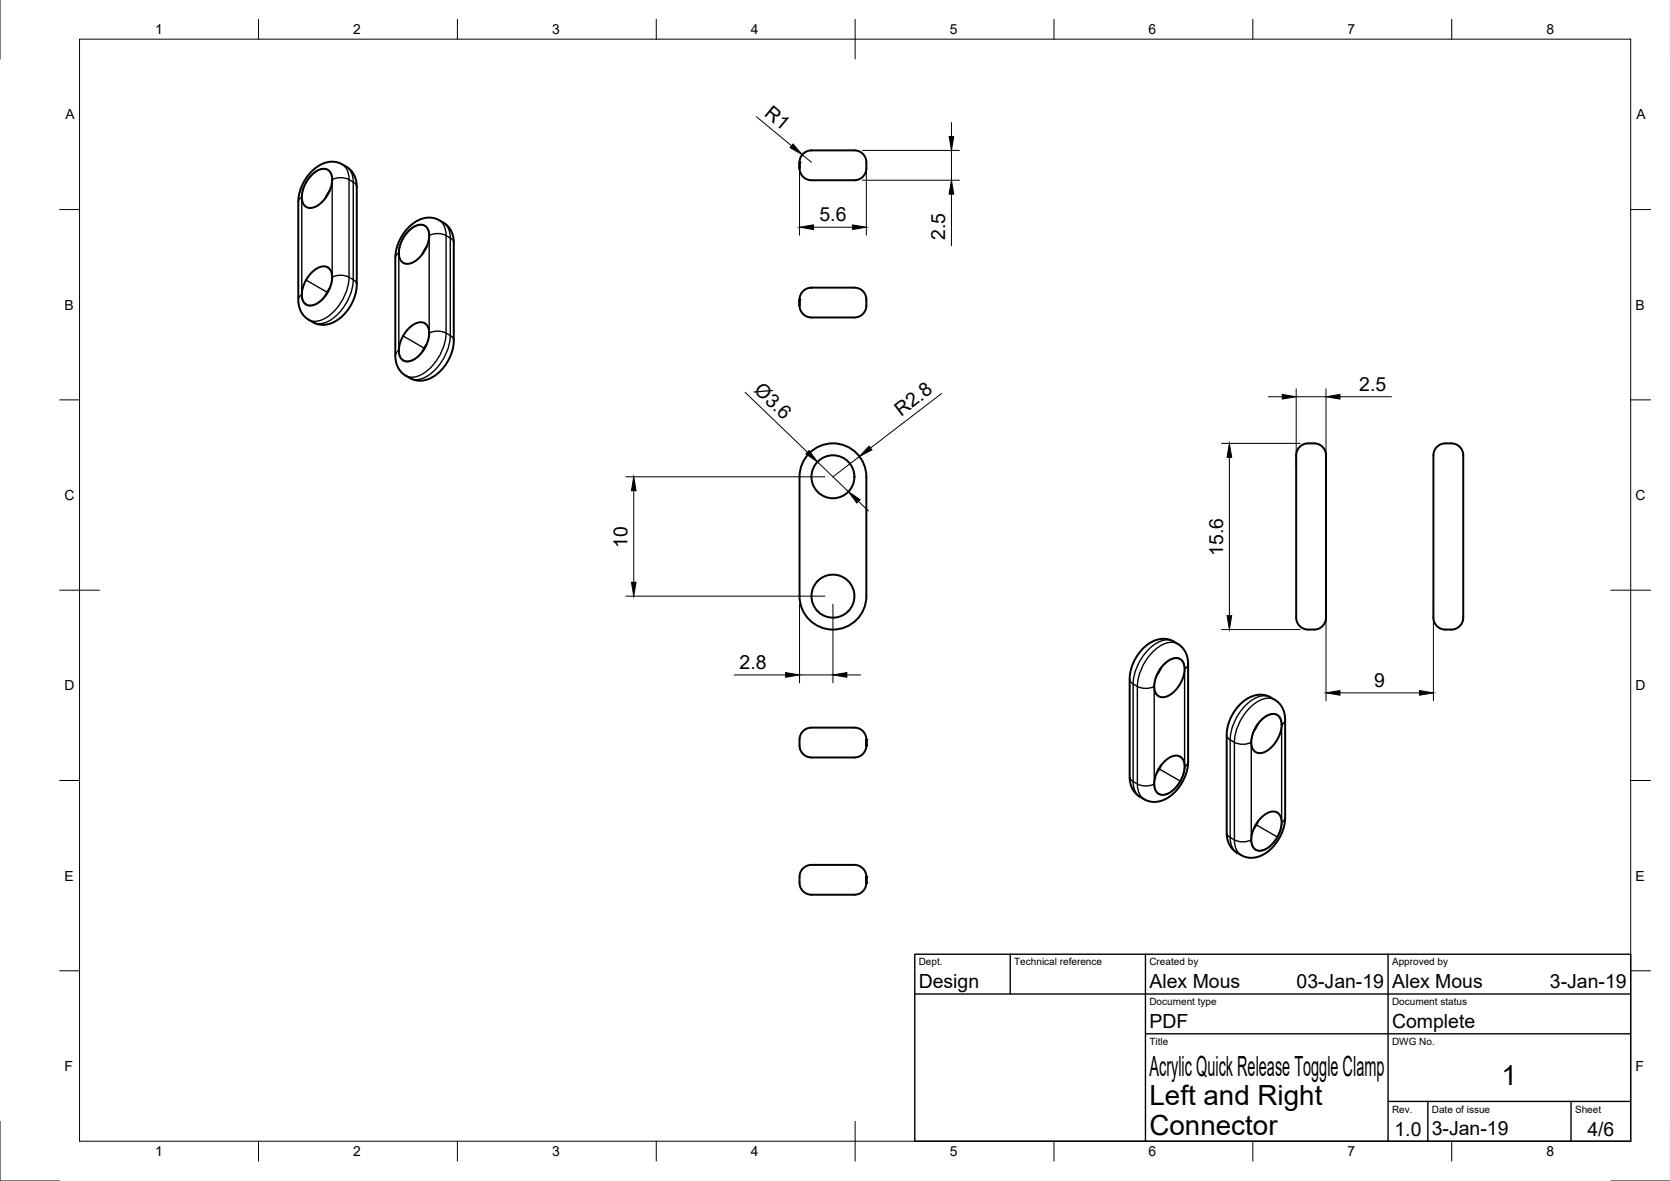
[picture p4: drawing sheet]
<svg xmlns="http://www.w3.org/2000/svg" width="420mm" height="297mm" viewBox="0 0 420 297" stroke-linecap="round" stroke-linejoin="round" font-family="sans-serif">
<!-- layer: Visible -->
<g fill="none" stroke="#000" stroke-width=".5">
<path d="M204.2 37.8h.1M204.2 37.8a3 3 0 0 0-3 3M204.2 37.8h10.5a3.2 3.2 0 0 1 3.3 3 4 4 0 0 1-1.2 3.9l-1.1 .5-.7 .1h-10.6a3.1 3.1 0 0 1-3.2-3M78.4 43.1l1.2-1 1.3-.8 1.4-.5 1.2-.1 1.2 .1 1.1 .4 1.8 1 .9 .9a6.1 6.1 0 0 1 1.3 3.9v24.7l-.2 1.7-.6 1.9-1.1 2.1-1.5 1.8-1.7 1.4-1.8 .8-1.7 .3-1.6-.3-2.2-1.1-1.1-1a6.2 6.2 0 0 1-1.3-3.9l.1-25.5 .3-1.8 .8-1.8 1-1.8zM78.4 44a3.6 3.6 0 0 1 4.1-1.3 3.6 3.6 0 0 1 .8 4.2 7.5 7.5 0 0 1-5 5.4 2.28 2.28 0 0 1-2.4-2.7 8.4 8.4 0 0 1 2.5-5.6zM82.9 48l-1 1.8M102.8 57.2l1.2-1 1.3-.8 1.4-.5 1.2-.2 1.2 .1 1.1 .4 1.8 1.1 .9 .9a6.2 6.2 0 0 1 1.3 3.9v24.6l-.2 1.7-.6 2-1 2-1.6 1.9-1.7 1.4-1.8 .8-1.6 .3-1.6-.3-2.2-1.1-1.2-1.1a6.1 6.1 0 0 1-1.2-3.9v-25.4l.4-1.8 .7-1.8 1-1.8zM102.8 58.1a3.6 3.6 0 0 1 4.1-1.3 3.6 3.6 0 0 1 .8 4.1 7.5 7.5 0 0 1-5 5.5 2.28 2.28 0 0 1-2.4-2.8 8.4 8.4 0 0 1 2.5-5.5zM201.2 40.8v1.5M78.3 68.6l2-1.4 1-.2 .8 .1a2.18 2.18 0 0 1 1.5 2.3 8.5 8.5 0 0 1-1.8 5l-1 1.2-1.2 .8-1.2 .4-1-.1a2.17 2.17 0 0 1-1.5-2.2 8.4 8.4 0 0 1 1.8-5.1zM82.9 72.5l-1 1.9M107.3 62l-1 1.9"/>
<path d="M201.2 75.3v1.6M204.2 72.3h.1M204.2 72.3a3 3 0 0 0-3 3M204.2 72.3h10.5a3.2 3.2 0 0 1 3.3 3 4 4 0 0 1-1.2 3.9l-1.1 .6-.7 .1h-10.6a3.1 3.1 0 0 1-3.2-3M102.8 82.7l1.9-1.4 1-.2 .9 .1a2.17 2.17 0 0 1 1.4 2.2 8.5 8.5 0 0 1-1.8 5.1l-1.1 1.2-1.1 .8-1.2 .4-1-.1a2.19 2.19 0 0 1-1.4-2.3 8.4 8.4 0 0 1 1.7-5zM107.3 86.6l-1 1.8M203.6 114a8.4 8.4 0 0 1 9.2-1.8 8.4 8.4 0 0 1 5.2 7.7v30a8.4 8.4 0 0 1-8.4 8.4 8.4 8.4 0 0 1-8.4-8.4v-30a8.4 8.4 0 0 1 2.4-5.9zM326.8 112.6a4.6 4.6 0 0 1 6.2 0l.5 1.2 .1 .7v40.5a3.2 3.2 0 0 1-3 3.3 4 4 0 0 1-3.8-1.1l-.6-1.2-.1-.7v-40.8l.1-.7zM361.3 112.6a4.6 4.6 0 0 1 6.2 0l.6 1.2v.7v40.5a3.2 3.2 0 0 1-3 3.3 4 4 0 0 1-3.8-1.1l-.6-1.2-.1-.7v-40.8l.1-.7zM287.6 163.1l1.1-1 1.4-.8 1.3-.5 1.3-.1 1.1 .1 1.2 .4 1.7 1 1 .9a6.1 6.1 0 0 1 1.2 3.9v24.7l-.2 1.7-.6 1.9-1.1 2.1-1.4 1.8-1.7 1.4-1.8 .8-1.8 .3-1.6-.3-2.1-1.1-1.1-1a6.2 6.2 0 0 1-1.3-3.9l.1-25.5 .3-1.8 .7-1.8 1.1-1.8zM292.1 168l-1.1 1.8M292.9 167.1a3.6 3.6 0 0 1 4-1.3 3.6 3.6 0 0 1 .9 4.1 7.5 7.5 0 0 1-5.1 5.5 2.28 2.28 0 0 1-2.3-2.8 8.4 8.4 0 0 1 2.5-5.5z"/>
<path d="M312 177.2l1.1-1 1.4-.8 1.3-.5 1.3-.2 1.1 .1 1.2 .4 1.7 1.1 1 .9a6.2 6.2 0 0 1 1.2 3.9v24.6l-.2 1.7-.6 2-1 2-1.5 1.9-1.7 1.4-1.8 .8-1.6 .3-1.6-.3-2.2-1.1-1.2-1.1a6.1 6.1 0 0 1-1.3-3.9l.1-25.4 .3-1.8 .7-1.8 1.1-1.8zM201.8 184.1a3.2 3.2 0 0 1 2.5-1.1h10.4a3.1 3.1 0 0 1 3.3 3 4 4 0 0 1-1.2 3.9l-1.1 .5-.7 .1h-10.5a3.2 3.2 0 0 1-3.3-3 4.2 4.2 0 0 1 .6-3.4zM218 186v1.5v-1.5M292.1 192.5l-1.1 1.9M292.8 191.7l2-1.4 .9-.2 .9 .1a2.17 2.17 0 0 1 1.4 2.2 8.5 8.5 0 0 1-1.7 5.1l-1.1 1.2-1.2 .8-1.2 .4-1-.1a2.17 2.17 0 0 1-1.4-2.3 8.4 8.4 0 0 1 1.7-5zM316.5 182l-1.1 1.9M317.3 181.1a3.6 3.6 0 0 1 4-1.3 3.6 3.6 0 0 1 .9 4.2 7.5 7.5 0 0 1-5.1 5.4 2.28 2.28 0 0 1-2.3-2.7 8.4 8.4 0 0 1 2.5-5.6zM316.1 207.5l-.7 .9M316.5 206.6l-.4 .9M317.3 205.6l1.9-1.3 .9-.2 .9 .1a2.17 2.17 0 0 1 1.4 2.3 8.5 8.5 0 0 1-1.7 5l-1.1 1.3-1.2 .8-1.2 .4-1-.1a2.18 2.18 0 0 1-1.4-2.3 8.5 8.5 0 0 1 1.7-5.1zM215 225h.1M218 222a4 4 0 0 0-1.2-3.8l-1.1-.6-.7-.1h-10.5a3.2 3.2 0 0 0-3.3 3 4 4 0 0 0 1.1 3.9l1.2 .6h.7h10.8"/>
<path d="M218 222v-1.5v1.5M218 222a3 3 0 0 1-3 3"/>
<circle cx="209.6" cy="119.9" r="5.4"/>
<circle cx="209.6" cy="149.9" r="5.4"/>
</g>
<g fill="#000">
<circle cx="201.2" cy="40.8" r=".25"/>
<circle cx="201.2" cy="75.3" r=".25"/>
<circle cx="218" cy="186" r=".25"/>
<circle cx="218" cy="187.5" r=".25"/>
<circle cx="218" cy="222" r=".25"/>
<circle cx="218" cy="220.5" r=".25"/>
</g>
<!-- layer: Visible Narrow -->
<g fill="none" stroke="#000" stroke-width=".35">
<path d="M75.9 49.6v24.5M75.9 49.6a1.5 1.5 0 0 0-.8 1.2M83.6 45.2v24.5M83.6 45.2l1.1-.4 1.3-.1 1.8 .5M83.6 45.2a2.33 2.33 0 0 0-1.1-2.5 2.33 2.33 0 0 0-2.7 .3 8.4 8.4 0 0 0-3.9 6.6M86.1 41.3a4.1 4.1 0 0 1 1.7 3.9M87.1 41.9a4.1 4.1 0 0 1 1.8 3.9M87.8 45.2v24.5M87.8 45.2l1.1 .6M88.9 45.8v24.5l-1.1-.6M88.9 45.8a1.5 1.5 0 0 1 .9 1.2M108 59.2v24.6"/>
<path d="M108 59.2a2.33 2.33 0 0 0-1.1-2.4 2.33 2.33 0 0 0-2.7 .2 8.4 8.4 0 0 0-3.9 6.6M110.5 55.4a4.1 4.1 0 0 1 1.7 3.8l-1.8-.5-1.3 .1-1.1 .4M111.5 56a4.1 4.1 0 0 1 1.8 3.9M113.3 59.9l-1.1-.7v24.6M113.3 59.9v24.5M113.3 59.9a1.5 1.5 0 0 1 .9 1.2M75.9 74.1a1.5 1.5 0 0 0-.8 1.2M77 70.4l5.3 3.1M77 76.6h.1M83.6 69.7l1.1-.4 1.3-.1 1.8 .5M83.6 69.7a8.1 8.1 0 0 1-4.6 7 2.24 2.24 0 0 1-3.1-2.6M87.8 69.7a12.9 12.9 0 0 1-6.7 10.7 3.9 3.9 0 0 1-3.4 0"/>
<path d="M89.8 71.6a1.5 1.5 0 0 0-.9-1.3 12.8 12.8 0 0 1-6.7 10.7 3.9 3.9 0 0 1-3.5 0M100.3 63.6v24.6M100.3 63.6a1.5 1.5 0 0 0-.8 1.3M100.3 88.2a1.5 1.5 0 0 0-.8 1.2M101.4 84.5l5.3 3.1M101.4 90.6l.1 .1M108 83.8l1.1-.4 1.3-.1 1.8 .5M108 83.8a8.1 8.1 0 0 1-4.6 7 2.24 2.24 0 0 1-3.1-2.6M112.2 83.8l1.1 .6M112.2 83.8a12.9 12.9 0 0 1-6.7 10.7 3.9 3.9 0 0 1-3.4 0M113.3 84.4a1.5 1.5 0 0 1 .9 1.2M113.3 84.4a12.9 12.9 0 0 1-6.7 10.7 3.9 3.9 0 0 1-3.4 0"/>
<path d="M284.2 170.8a1.5 1.5 0 0 0 .9 1.2M285.1 172v24.6M285.1 172l1.1 .6M286.2 172.6v24.6M286.2 172.6l1.1 .5h1.3l1.8-.5M290.4 172.6v24.6M295.2 161.3a5.2 5.2 0 0 0-5.7 1.5 13.4 13.4 0 0 0-4.4 9.2M296.3 161.9a5.2 5.2 0 0 0-5.7 1.6 13.4 13.4 0 0 0-4.4 9.1M298 168.2v24.6M298 168.2a2.33 2.33 0 0 0-1.1-2.4 2.33 2.33 0 0 0-2.7 .2 8.4 8.4 0 0 0-3.8 6.6M298.9 167a1.5 1.5 0 0 1-.9 1.2M319.6 175.4a5.2 5.2 0 0 0-5.7 1.5 13.4 13.4 0 0 0-4.4 9.2"/>
<path d="M320.7 176a5.2 5.2 0 0 0-5.7 1.5 13.4 13.4 0 0 0-4.4 9.2M284.2 195.3a1.5 1.5 0 0 0 .9 1.3M285.1 196.6l.1 1.4a3.6 3.6 0 0 0 1.6 2.4M285.1 196.6l1.1 .6M286.2 197.2l.1 1.4a3.6 3.6 0 0 0 1.6 2.4M286.2 197.2l1.1 .4 1.3 .1 1.8-.5M291.7 193.4l5.3 3.1M296.9 190.3h.1M298 192.8a8.1 8.1 0 0 1-4.6 7 2.24 2.24 0 0 1-3-2.6M298.9 191.6a1.5 1.5 0 0 1-.9 1.2M308.6 184.9a1.5 1.5 0 0 0 .9 1.2M309.5 186.1l1.1 .6"/>
<path d="M309.5 186.1v24.5M310.6 186.7v24.5M310.6 186.7l1.1 .4 1.3 .1 1.8-.5M314.8 186.7v24.5M322.5 182.3v24.5M322.5 182.3a2.33 2.33 0 0 0-1.2-2.5 2.33 2.33 0 0 0-2.7 .3 8.4 8.4 0 0 0-3.8 6.6M323.3 181.1a1.5 1.5 0 0 1-.8 1.2M308.6 209.4a1.5 1.5 0 0 0 .9 1.2M309.5 210.6l.2 1.5a3.6 3.6 0 0 0 1.6 2.4M309.5 210.6l1.1 .6M310.6 211.2l.1 1.5a3.6 3.6 0 0 0 1.6 2.4M310.6 211.2l1.1 .5h1.3l1.8-.5"/>
<path d="M316.1 207.5l5.3 3M321.3 204.3l.1 .1M323.3 205.6a1.5 1.5 0 0 1-.8 1.2 8.1 8.1 0 0 1-4.6 7 2.24 2.24 0 0 1-3.1-2.6"/>
</g>
<!-- layer: Border -->
<g fill="none" stroke="#000" stroke-width=".25">
<path d="M0 -.1v15M20 9.9h390.3v277.1h-390.3zM65 4.8v5.1M115.1 4.8v5.1M165.1 4.8v5.1M215.1 4.8v10.1M265.2 4.8v5.1M315.2 4.8v5.1M365.2 4.8v5.1M15 52.7h5M410.3 52.7h5M15 100.6h5"/>
<path d="M410.3 100.6h5M15 148.4h10M405.3 148.4h10M15 196.3h5M410.3 196.3h5M15 244.2h5M410.3 244.2h5M0 282v15h15M65 287v5M115.1 287v5M165.1 287v5M215.1 282v10"/>
<path d="M265.2 287v5M315.2 287v5M365.2 287v5M405.3 297h14.9"/>
</g>
<!-- layer: TitleBlock -->
<path d="M230.2 240h180.1v47h-180.1zM230.2 250h180.1M254.2 240v10M288.2 240v47M349.2 240v47M288.2 260h122.1M349.2 277h61.1M359.2 277v10M395.3 277v10" fill="none" stroke="#000" stroke-width=".35"/>
<!-- layer: Dimensions -->
<g fill="none" stroke="#000" stroke-width=".25">
<path d="M190.3 29.4l8.9 7.3M201.8 38.9l2.4 1.9M217 37.8h24.4M239.4 30.8v3.5M239.4 37.8v7.5M201.2 42.8v16.3M204.7 57.1h9.8M217 45.3h24.4M218 42.8v16.3M239.4 48.8v13M187.5 98.7l15.6 15M236.9 99l-17.9 13.7"/>
<path d="M319.1 99.8h3.5M326.1 97.8v20.1M326.1 99.8h7.5M333.6 97.8v20.1M337.1 99.8h13M157.4 119.9h50.2M205.7 116.2l7.8 7.5M216.2 114.8l-6.6 5.1M307.3 111.5h19.8M309.3 115v39.8M159.4 123.4v23M216 126.1l2.5 2.4"/>
<path d="M157.4 149.9h50.2M201.2 151.9v19.9M209.6 151.9v19.9M307.3 158.3h19.8M333.6 151.9v24.4M360.6 151.9v24.4M184.7 169.8h13M201.2 169.8h8.4M213.1 169.8h3.5M337.1 174.3h20"/>
</g>
<g fill="#000" stroke="#000" stroke-width=".25">
<path d="M199.5 36.2l2.3 2.7-3-1.8zM238.8 34.3h1.2l-.6 3.5zM201.2 57.1l3.5-.5v1.1zM214.5 56.6l3.5 .5-3.5 .6zM239.4 45.3l.6 3.5h-1.2zM322.6 99.2l3.5 .6-3.5 .6zM333.6 99.8l3.5-.6v1.2zM203.5 113.3l2.2 2.9-3-2zM218.7 112.2l.7 .9-3.2 1.7zM309.3 111.5l.6 3.5h-1.2zM159.4 119.9l.6 3.5h-1.1zM213.5 123.7l2.9 2-.8 .8z"/>
<path d="M158.9 146.4h1.1l-.6 3.5zM308.7 154.8h1.2l-.6 3.5zM197.7 169.2l3.5 .6-3.5 .5zM209.6 169.8l3.5-.6v1.1zM333.6 174.3l3.5-.6v1.2zM357.1 173.7l3.5 .6-3.5 .6z"/>
</g>
<g font-size="7">
<text x="289.2" y="270.5">Acrylic Quick Release Toggle Clamp</text>
<text x="377.8" y="272.9">1</text>
<text x="289.2" y="278">Left and Right</text>
<text x="289.2" y="285.5">Connector</text>
</g>
<g font-size="4.9">
<text x="192.1" y="28.9" transform="rotate(40 192.1 28.9)">R1</text>
<text x="206.2" y="55.6">5.6</text>
<text x="237.8" y="60.4" transform="rotate(-90 237.8 60.4)">2.5</text>
<text x="189.5" y="98.4" transform="rotate(44 189.5 98.4)">Ø3.6</text>
<text x="342" y="98.2">2.5</text>
<text x="226.7" y="104.8" transform="rotate(-37 226.7 104.8)">R2.8</text>
<text x="157.9" y="137.8" transform="rotate(-90 157.9 137.8)">10</text>
<text x="307.7" y="139.8" transform="rotate(-90 307.7 139.8)">15.6</text>
<text x="186.1" y="168.2">2.8</text>
<text x="345.8" y="172.7">9</text>
<text x="231.2" y="248.5">Design</text>
<text x="289.2" y="248.5">Alex Mous</text>
<text x="326.2" y="248.5">03-Jan-19</text>
<text x="350.2" y="248.5">Alex Mous</text>
<text x="390" y="248.5">3-Jan-19</text>
<text x="289.2" y="258.5">PDF</text>
<text x="350.2" y="258.5">Complete</text>
<text x="350.8" y="285.7">1.0</text>
<text x="360.2" y="285.5">3-Jan-19</text>
<text x="399.4" y="285.7">4/6</text>
</g>
<g font-size="3.5">
<text x="39" y="8.6">1</text>
<text x="88.9" y="8.6">2</text>
<text x="138.9" y="8.6">3</text>
<text x="188.9" y="8.6">4</text>
<text x="239" y="8.6">5</text>
<text x="288.9" y="8.6">6</text>
<text x="339" y="8.6">7</text>
<text x="389.1" y="8.6">8</text>
<text x="16.4" y="30">A</text>
<text x="411.7" y="30">A</text>
<text x="16.2" y="77.9">B</text>
<text x="411.5" y="77.9">B</text>
<text x="16.3" y="125.8">C</text>
<text x="411.5" y="125.8">C</text>
<text x="16.2" y="173.6">D</text>
<text x="411.5" y="173.6">D</text>
<text x="16.3" y="221.5">E</text>
<text x="411.5" y="221.5">E</text>
<text x="16.3" y="269.4">F</text>
<text x="411.5" y="269.4">F</text>
<text x="39" y="290.8">1</text>
<text x="88.9" y="290.8">2</text>
<text x="138.9" y="290.8">3</text>
<text x="188.9" y="290.8">4</text>
<text x="239" y="290.8">5</text>
<text x="288.9" y="290.8">6</text>
<text x="339" y="290.8">7</text>
<text x="389.1" y="290.8">8</text>
</g>
<g font-size="2.5">
<text x="231.2" y="242.8">Dept.</text>
<text x="255.2" y="242.8">Technical reference</text>
<text x="289.2" y="242.8">Created by</text>
<text x="350.2" y="242.8">Approved by</text>
<text x="289.2" y="252.8">Document type</text>
<text x="350.2" y="252.8">Document status</text>
<text x="289.2" y="262.8">Title</text>
<text x="350.2" y="262.8">DWG No.</text>
<text x="350.2" y="279.8">Rev.</text>
<text x="360.2" y="279.8">Date of issue</text>
<text x="396.3" y="279.8">Sheet</text>
</g>
</svg>
